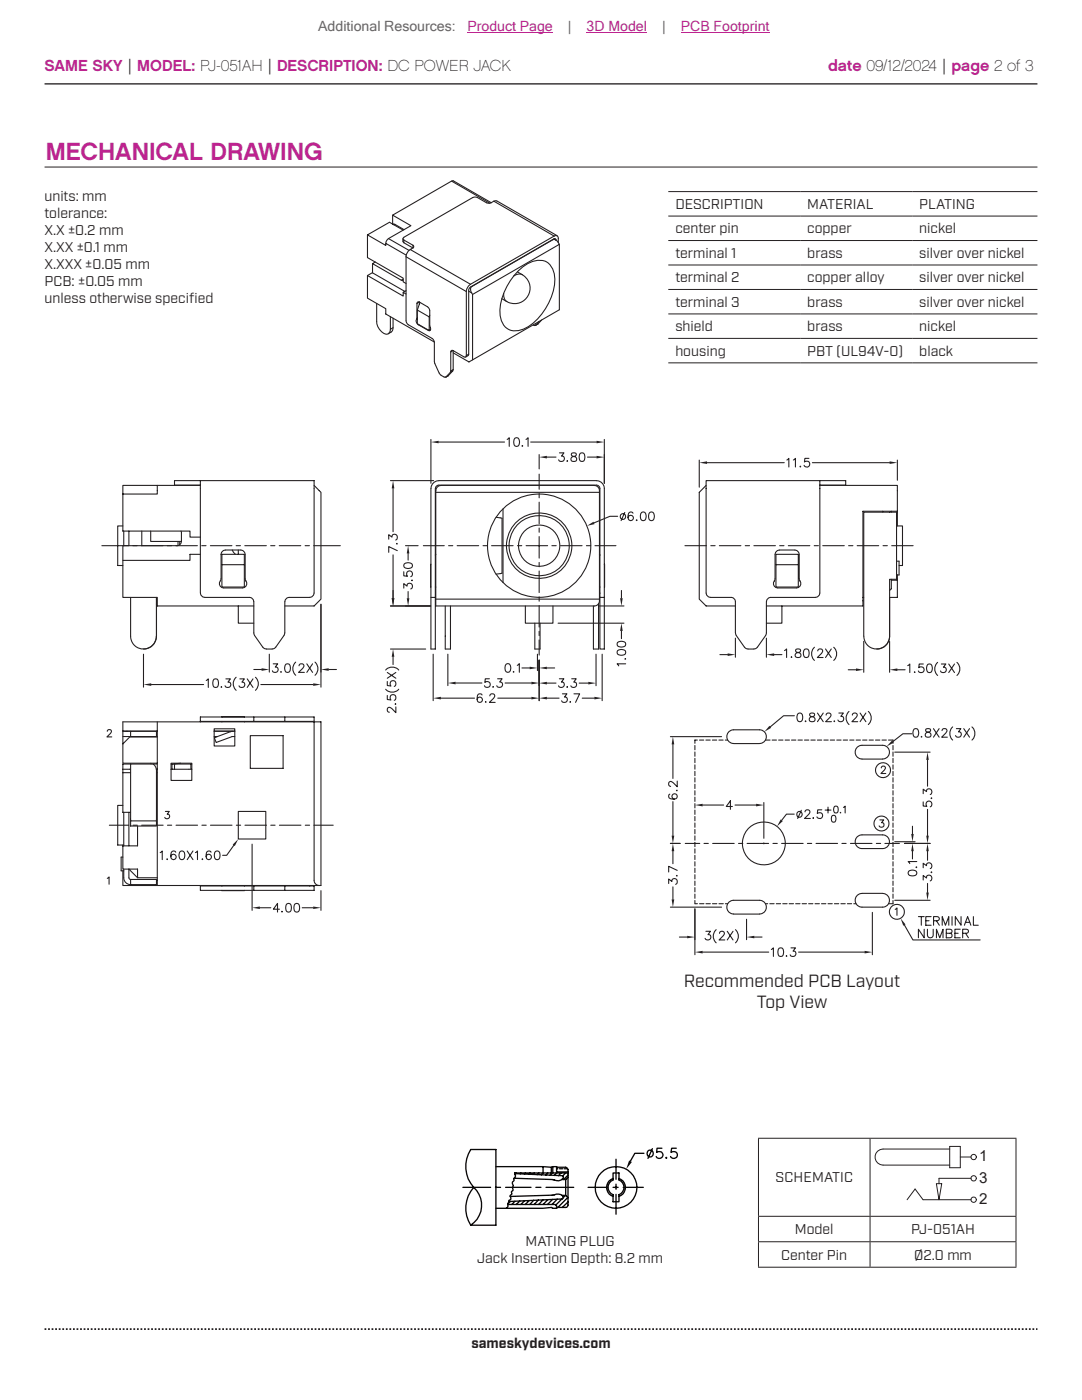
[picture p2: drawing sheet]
<svg xmlns="http://www.w3.org/2000/svg" width="216mm" height="279mm" viewBox="0 0 216 279" stroke-linecap="round" stroke-linejoin="round" font-family="sans-serif">
<path d="M8.9 16.7h198.1" fill="none" stroke="#231f20" stroke-width=".26"/>
<path d="M8.9 265.3h198.1" fill="none" stroke="#231f20" stroke-width=".35" stroke-dasharray=".4 .4 .4 .4 .4 .4" stroke-dashoffset=".7" stroke-linecap="butt"/>
<g fill="none" stroke="#231f20" stroke-width=".22">
<path d="M24.5 98.6v7.4h13.4v1.2h2.1M31.4 96.9h-6.9v1.7M40 96.9h-8.6v1.7h-6.9M40 96.8h-5.2v-.9h27.9l-.1 22.6-.2 .5-.6 .2h-4.3l-.4 .3-.3 .6M40 95.9v22.5M62.7 96.9l1.3 1.4v21.3l-1.3 1.3h-5.9M86.9 97.5v32h-.9v-32a1.59 1.59 0 0 1 1.6-1.6h31.4a1.56 1.56 0 0 1 1.6 1.6v32h-.9v-10.3M86.9 97.5a.67 .67 0 0 1 .7-.7h31.4a.67 .67 0 0 1 .7 .7v21.7h.9M87 98.3h32.6v-.4a1.06 1.06 0 0 0-1-1h-30.6a1.03 1.03 0 0 0-1 1v23h31.6a1.03 1.03 0 0 0 1-1v-21.6M107.6 94.6v3M107.6 98.5v.9M140.9 96.9l-1.4 1.4v21.3l1.4 1.3h5.8"/>
<path d="M163.6 95.9h5.2v.9h-5.2M163.6 96.9h15.5v8.1M20.3 108.9h5.3M24.5 105h-1v7.9h1M24.7 106v2.9M25.7 106v2.9M26.1 119.2v7.8a2.57 2.57 0 0 0 2.5 2.5 2.57 2.57 0 0 0 2.6-2.5M26.5 108.9h.9M28.2 108.9h4.3M28.3 106v2.9M30.1 106v2.1h6.1l-.1-2.1M31.2 119.2v7.8"/>
<path d="M33.4 108.9h.8M35.1 108.9h4.3M35.5 108.1v.8M35.9 108.1v.6M36.2 108.1l-.3 .6-.6 .2h-10.8v2.9M40 110.6h-2.1v1.2h-13.4v7.4h6.9v1.7h19.2M40 118.4l.2 .6 .6 .2h9l.6 .3 .2 .6 .1 6.5 1.7 2.6 .7 .3M40.3 108.9h.8M42 108.9h4.3M44.1 110.6h.2M44.3 110.6h4.5v2.1h-4.5zM44.3 112.7v4.5h4.5v-4.5"/>
<path d="M45 109.8l-.6 .2-.3 .6M45 109.8h3.1M46.3 109.8l.7 .8M47.1 108.9h.9M47.6 109.8v.8M48.1 109.8l.6 .2 .2 .6M48.8 108.9h4.3M48.9 110.6v5a1.02 1.02 0 0 1-.5 1.7h-3.8a1 1 0 0 1-.8-.7 1 1 0 0 1 .3-1v-5M54 108.9h.9M55.7 108.9h4.3M60.9 108.9h.8M62.6 108.9h5.3"/>
<path d="M84.5 108.9h4.1M86 119.2h.9M86 112.6v4.6M86.9 117.2h.1M87 110.6l-.1 .2M87 119.6h32.6M89.5 108.9h.9M91.2 108.9h4.3M96.4 108.9h.8M98.1 108.9h4.3M99 103.2l1.2 .2v11l-1.2 .2M100.4 101.5v14.8"/>
<path d="M103.2 108.9h.9M105 108.9h4.3M107.6 100.2v4.3M107.6 105.4v.8M107.6 107.1v4.3M107.6 112.2v.9M107.6 114v4.3M107.6 119.1v.9M110.1 108.9h.9M111.8 108.9h4.3M117 108.9h.9M118.7 108.9h4.2"/>
<path d="M119.6 110.6l.1 .2M119.6 117.2h.1M120.6 112.6v4.6M140.9 118.4v-22.5h22.7v22.5l-.1 .4-.4 .3-.4 .1h-8.9l-.6 .3-.3 .6v6.5l-1.8 2.6-.7 .3M140.9 118.4l.3 .6 .4 .2h4.3l.6 .3 .2 .6 .1 6.5 1.8 2.6 .7 .3M154.8 112.7h4.5v4.5h-4.5zM154.8 112.7v-2.1h4.5v2.1M155.5 109.8l-.6 .2-.2 .6M155.5 109.8h3.1M158.6 109.8l.6 .2 .3 .6M159.5 110.6v5a1 1 0 0 1 .2 1 1 1 0 0 1-.7 .7h-3.8a1.02 1.02 0 0 1-.6-1.7l.1-5M172.2 119.2h.1"/>
<path d="M172.3 102.2h6.6v13.4h-1.4v11.4a2.57 2.57 0 0 1-2.6 2.5 2.57 2.57 0 0 1-2.5-2.5zM176.1 102v.2M177.9 115.8h1.2v3.4h-1.6v7.8M177.9 115.6v1.9l-.4 .3M177.9 102v.2M178.9 102.5l.1-.5h-6.8v18.9h-19.3M178.9 112h.5v2.7h-.5M178.9 105h1.2v7.9h-.7M179.1 114.7l-.1 1.1-.1-.5M31.2 127a2.57 2.57 0 0 1-2.6 2.5M47.6 120.9v3.5h3M53.1 129.5h1.2"/>
<path d="M56.8 120.1v6.5l-1.9 2.7-.6 .2M88.8 120.9v8.6h1.1v-8.6M104.8 120.9v3.5h5.5v-3.5M106.7 124.4v5.1h1.1v-5.1M107.6 120.8v4.3M107.6 126v.9M107.6 127.7v3M119.4 120.5v9h-1v-8.6M149.3 129.5h1.1M156 120.9v3.5h-3.1M177.5 127a2.57 2.57 0 0 1-2.6 2.5M24.5 146v-1.9h39.5v32.6h-32.6"/>
<path d="M24.5 147v1.5M24.5 154.2h1.6M24.5 148.5v3.8h6.9M24.5 153.5h1.6M24.5 145.9h6.9M26.1 146h-1.6v1h1.6M26.1 152.5h-1.6v9.6h1.6M26.1 152.5v12.4h5.1v-1.1M26.1 152.5h4.5M30.1 152.3v.2M30.5 152.5h.9M30.6 152.5l.3 .3 .3 .7h.2"/>
<path d="M31.2 153.5v10.3h-5.1M31.2 147h-5.1v-1h5.1v1h.2M31.2 146h.2M31.2 154.2h.2M31.4 144.1v32.6M31.4 147.1h-5.5l-1.4 1.4M34.1 152.3h4.2v3.5h-4.2zM34.1 153.5h4.2M34.1 152.5h4.2M34.3 152.5v1M34.8 152.5v1M36 152.3l-1.4 .2"/>
<path d="M38.1 152.5v1M40 144.1v-1h22.7v32.6a1.03 1.03 0 0 0 1 1M40 144h22.7M42.7 146h4.2M42.7 147h.7M42.7 145.4h4.2v3.5h-4.2zM42.7 145.9h4.2M44.3 143.1h4.5M44.3 144v.1M46 146l-3.2 1.2 .3 1 3.2-1.2h.6M46.3 146h-.3M48.8 144v.1"/>
<path d="M49.9 146.8h6.6v6.5h-6.6zM50.6 143.1v.9M56.8 143.1v.9M152.7 147.7h1M154.1 147.7h.8M155.4 147.7h.8M156.7 147.7h.8M157.9 147.7h.9M159.2 147.7h.9M160.5 147.7h.9M161.8 147.7h.9M163.1 147.7h.9"/>
<path d="M164.4 147.7h.9M165.7 147.7h.8M167 147.7h.8M168.3 147.7h.8M169.6 147.7h.8M170.8 147.7h.9M172.1 147.7h.9M173.4 147.7h.9M174.7 147.7h.9M176 147.7h.9M177.3 147.7h.9M24.5 171.1h-.3v2.7h.5"/>
<path d="M24.5 160.7h-1v7.9h1.2M24.5 168.8v4.6h2.9v1.8l-1.7-1.8v1.8l.4 .3M24.5 173.8v2.9h6.9M24.5 168.6v.2M24.7 173.4v2a1.36 1.36 0 0 0 1.4 1.1M24.7 162.1v6.7M25.7 162.1v6.7M26.1 175.5h5.1v1h-5.1zM27.4 164.9v3.9h-2.9M27.4 175.2h4M40 176.7v1h22.7v-.9h-5.9v.9M40 176.8h10.6"/>
<path d="M44.3 177.7h4.5M44.3 176.7v.1M47.6 161.9h5.4v5.5h-5.4zM48.8 176.7v.1M56.8 176.8h-6.2v.9M62.7 176.7v.1M135.6 187h1.5M138.7 181.4v6.1M149 183.4v4.1M150.5 187h1.6M177.3 180.4h.9M183.3 182.9h1.1"/>
<path d="M183.8 182.9v1.8M184.4 185.4v1.8l-1.1-1.8v1.8M184.7 183.8h.7M185.1 185.4v1.3a.58 .58 0 0 0 .5 .5 .58 .58 0 0 0 .6-.5v-1.3M185.8 182.9h-1.1v1.8h1.1M186.3 183.8l1-.1 .1-.4-.4-.4h-.7v1.8M186.9 187.2v-1.8l.6 1.8 .7-1.8v1.8M186.9 183.8l.5 .9M188 184.7v-1.8l.7 1.8 .6-1.8v1.8M188.8 186.3l1-.1 .2-.3-.1-.3-.3-.2h-.8v1.8h.8l.3-.2v-.6l-.3-.1M190 182.9v1.8M190.5 186.3h.7"/>
<path d="M191.6 185.4h-1.1v1.8h1.1M191.8 182.9v1.8l-1.2-1.8v1.8M192.1 186.3l1-.1 .1-.3v-.3l-.4-.2h-.7v1.8M192.4 184.7l.7-1.8 .6 1.8M192.7 184.1h.8M192.7 186.3l.5 .9M194.2 182.9v1.8h1"/>
<circle cx="107.6" cy="108.9" r="6"/>
<circle cx="107.6" cy="108.9" r="6.5"/>
<circle cx="107.6" cy="108.9" r="4.1"/>
<circle cx="107.6" cy="108.9" r="10.3"/>
</g>
<g fill="#231f20">
<path d="M137.1 186.8l1.6 .2-1.6 .3z"/>
<path d="M149 187l1.5-.2v.5z"/>
</g>
<path d="M133.8 168.3h1.9M134.3 169.9v2.5M134.3 177v2.5M133.8 181h10.2M140.9 185.9h.9l-.5 .6a.58 .58 0 0 1 .4 1 .58 .58 0 0 1-1-.2M142.9 185.5a1.77 1.77 0 0 0 0 2.7M143.6 186.3l.1-.4h.5l.3 .1v.4l-1 1.2h1.1M145.1 185.9l1.2 1.7M146.3 185.9l-1.2 1.7M146.8 185.5a1.77 1.77 0 0 1 0 2.7" fill="none" stroke="#231f20" stroke-width=".22"/>
<g fill="#231f20">
<path d="M134.3 168.3l.2 1.6h-.5z"/>
<path d="M134 179.5h.5l-.2 1.5z"/>
</g>
<path d="M133.8 147h10.2M134.3 148.6v6.8M134.3 160v6.8M133.4 176.3v-.9l.7 .5a.57 .57 0 0 1 .9-.4 .57 .57 0 0 1-.2 1M133.8 168.3h1.9M135.1 174.7v.2l-.1-.1M135.1 173.7l-1.7-.8v1.1" fill="none" stroke="#231f20" stroke-width=".22"/>
<g fill="#231f20">
<path d="M134.3 147l.2 1.6h-.5z"/>
<path d="M134 166.8h.5l-.2 1.5z"/>
</g>
<path d="M133.7 158.5a.5 .5 0 0 0-.3 .5 .5 .5 0 0 0 .3 .4 .98 .98 0 0 0 1.4-.4 .53 .53 0 0 0-.5-.6 .53 .53 0 0 0-.5 .5 .53 .53 0 0 0 .5 .6M135.1 157.7v.1h-.1M135.1 155.9v1.1l-1.2-1h-.3l-.2 .3 .1 .5 .3 .1M146.4 145.6h5.2M146.4 148.4h5.2M146.4 179.7h5.2M146.4 182.4h5.2" fill="none" stroke="#231f20" stroke-width=".22"/>
<path d="M178 147.8l.3 .4-1.4 .8z" fill="#231f20"/>
<path d="M181.9 146.4h-1.7l-2.1 1.6M138.7 181.4v9.1M140.2 190h13.2M159.3 190h13.2M174.1 182.1v8.4" fill="none" stroke="#231f20" stroke-width=".22"/>
<g fill="#231f20">
<path d="M138.7 190l1.5-.2v.5z"/>
<path d="M172.5 189.8l1.6 .2-1.6 .3z"/>
</g>
<path d="M178.5 168h4.1M180.5 168.3h2.1M182.1 164.9v1.5M182.1 169.9v1.5M153.9 189.5l.4-.3v1.7M155.5 189.2a.58 .58 0 0 1 .8 .3 1.52 1.52 0 0 1-.2 1.3 .58 .58 0 0 1-.8-.2 1.51 1.51 0 0 1 .2-1.4zM156.9 190.7v.2l.1-.1M157.8 189.2h.9l-.5 .6a.57 .57 0 0 1 .5 .9 .57 .57 0 0 1-1-.1" fill="none" stroke="#231f20" stroke-width=".22"/>
<g fill="#231f20">
<path d="M181.8 166.4h.5l-.2 1.6z"/>
<path d="M182.1 168.3l.2 1.6h-.5z"/>
</g>
<path d="M181.3 173.9a1.08 1.08 0 0 1 1.6 .3v.1a1 1 0 0 1-1.7 0zM182.8 173l.1 .1h-.1M182.9 171.9h-1.7l.3 .5" fill="none" stroke="#231f20" stroke-width=".22"/>
<path d="M179.7 183.3l1 1.2-.5 .2z" fill="#231f20"/>
<g fill="none" stroke="#231f20" stroke-width=".22">
<path d="M175.9 153.3l.2-.4h.3l.3 .3-.2 .5-.7 .7h.9M178.5 150.1h7.1M182.4 145.5a.57 .57 0 0 1 .8 .2 .81 .81 0 0 1 .1 1 .81 .81 0 0 1-.9 .4 1.32 1.32 0 0 1 0-1.6zM183.9 147l-.1 .1h.2M184.8 145.5a.34 .34 0 0 0 .1 .6 .62 .62 0 0 1 .7 .2 .62 .62 0 0 1 0 .8h-.6a.49 .49 0 0 1-.4-.5 .49 .49 0 0 1 .5-.4l.3-.1a.34 .34 0 0 0 .2-.6zM185.1 151.7v5.2M186.3 145.4l1.1 1.7M187.4 145.4l-1.1 1.7M188 145.8l.1-.3 .5-.1 .3 .2 .1 .3-1.1 1.2h1.1M190.1 145.1a1.8 1.8 0 0 0 0 2.6M190.8 145.4h.9l-.5 .7a.57 .57 0 0 1 .5 .9 .57 .57 0 0 1-1-.2M192.3 145.4l1.2 1.7"/>
<path d="M193.5 145.4l-1.2 1.7M193.9 145.1a1.76 1.76 0 0 1 0 2.6M175.6 163.6h.7l-.4 .6a.49 .49 0 0 1 .5 .4 .49 .49 0 0 1-.4 .6 .49 .49 0 0 1-.6-.4M180.5 168.3h5.1M185.1 161.5v5.3M178.6 181.5l.4-.3v1.5M180.5 184.6l1.7 3h13.4"/>
<circle cx="176.2" cy="153.7" r="1.49"/>
<circle cx="175.9" cy="164.4" r="1.49"/>
<circle cx="179" cy="182" r="1.49"/>
</g>
<g fill="#231f20">
<path d="M184.8 166.8h.5l-.2 1.5z"/>
<path d="M185.1 150.1l.2 1.6h-.5z"/>
</g>
<path d="M184.2 158.4v-.9l.7 .5a.57 .57 0 0 1 .9-.4 .57 .57 0 0 1-.2 1M185.8 159.2l.1 .1h-.1M178.5 179.7h7.1M180.5 168.3h5.1M184.2 160v.9h.7a.61 .61 0 0 1 0-.9 .61 .61 0 0 1 1 .1 .61 .61 0 0 1-.3 .9M185.1 169.9v1.8M185.1 176.3v1.8" fill="none" stroke="#231f20" stroke-width=".22"/>
<g fill="#231f20">
<path d="M184.8 178.1h.5l-.2 1.6z"/>
<path d="M185.1 168.3l.2 1.6h-.5z"/>
</g>
<path d="M172 148.7h4.1M172 151.5h4.1M140.2 160.7h4.2M146.7 160.7h4.2M152.4 160.2v7.1M172 166.6h4.1M172 169.4h4.1M172 178.3h4.1M184.2 175.6v-.9l.7 .5a.58 .58 0 0 1 .9-.4 .58 .58 0 0 1-.2 1M184.2 173.2v-.9l.7 .5a.57 .57 0 0 1 .8-.6 .57 .57 0 0 1 .1 1l-.2 .1M185.8 174l.1 .1h-.1M172 181h4.1" fill="none" stroke="#231f20" stroke-width=".22"/>
<g fill="#231f20">
<path d="M138.7 160.7l1.5-.3v.5z"/>
<path d="M150.9 160.4l1.5 .3-1.5 .2z"/>
</g>
<g fill="none" stroke="#231f20" stroke-width=".22">
<path d="M138.7 148.8v.8M138.7 150.1v.8M138.7 151.3v.9M138.7 152.6v.9M138.7 153.9v.9M138.7 155.2v.9M138.7 156.5v.9M138.7 157.8v.9M138.7 159.1v.8M139.1 147.7h-.4v.6M139.6 147.7h.8M140.9 147.7h.8"/>
<path d="M142.1 147.7h.9M143.4 147.7h.9M144.7 147.7h.5M146.4 145.6a1.37 1.37 0 0 0-1.4 1.4 1.37 1.37 0 0 0 1.4 1.4M151.6 145.6a1.37 1.37 0 0 1 1.3 1.4 1.37 1.37 0 0 1-1.3 1.4M172 148.7a1.37 1.37 0 0 0-1.4 1.4 1.37 1.37 0 0 0 1.4 1.4M176.1 148.7a1.37 1.37 0 0 1 1.4 1.4 1.37 1.37 0 0 1-1.4 1.4M178.2 147.7v.6M178.2 148.8v.8M178.2 150.1v.8M178.2 151.3v.9M178.2 152.6v.9"/>
<path d="M178.2 153.9v.9M178.2 155.2v.9M178.2 156.5v.9M178.2 157.8v.9M178.2 159.1v.8M136.7 168.3h2.9M138.7 160.4v.8M138.7 161.7v.8M138.7 162.9v.9M138.7 164.2v.9M138.7 165.5v.9M138.7 166.8v.9"/>
<path d="M138.7 168.1v.9M138.7 169.4v.9M138.7 170.7v.8M138.7 172v.8M138.7 173.3v.8M138.7 174.6v.8M138.7 175.8v.9M138.7 177.1v.9M138.7 178.4v.9M138.7 179.7v.7h.5M140.5 168.3h.8M142.2 168.3h4.3"/>
<path d="M146.1 161h-1.2l.8-1.2v1.7M146.4 179.7a1.37 1.37 0 0 0-1.4 1.3 1.37 1.37 0 0 0 1.4 1.4M147.4 168.3h.8M149.1 168.3h4.3M151.6 179.7a1.37 1.37 0 0 1 1.3 1.3 1.37 1.37 0 0 1-1.3 1.4M154.2 168.3h.9M156 168.3h4.3M158.5 162.5h-1.6l-.9 1.2M161.1 168.3h.9M162.8 168.3h4.3M168 168.3h.8M169.7 168.3h4.3"/>
<path d="M172 178.3a1.37 1.37 0 0 0-1.4 1.4 1.37 1.37 0 0 0 1.4 1.3M172 166.6a1.37 1.37 0 0 0-1.4 1.4 1.37 1.37 0 0 0 1.4 1.4M174.9 168.3h.8M176.1 178.3a1.37 1.37 0 0 1 1.4 1.4 1.37 1.37 0 0 1-1.4 1.3M176.1 166.6a1.37 1.37 0 0 1 1.4 1.4 1.37 1.37 0 0 1-1.4 1.4M176.6 168.3h2.9M178.2 160.4v.8M178.2 161.7v.8M178.2 162.9v.9M178.2 164.2v.9M178.2 165.5v.9M178.2 166.8v.9"/>
<path d="M178.2 168.1v.9M178.2 169.4v.9M178.2 170.7v.8M178.2 172v.8M178.2 173.3v.8M178.2 174.6v.8M178.2 175.8v.9M178.2 177.1v.9M178.2 178.4v.9M178.2 179.7v.7M139.6 180.4h.9M140.9 180.4h.8"/>
<path d="M142.2 180.4h.8M143.5 180.4h.8M144.7 180.4h.5M152.7 180.4h.5M153.6 180.4h.9M154.9 180.4h.9M156.2 180.4h.9M157.5 180.4h.8M158.8 180.4h.8M160.1 180.4h.8M161.4 180.4h.8M162.6 180.4h.9"/>
<path d="M163.9 180.4h.9M165.2 180.4h.9M166.5 180.4h.9M167.8 180.4h.9M169.1 180.4h.8M170.4 180.4h.4"/>
<circle cx="152.4" cy="168.3" r="4.3"/>
</g>
<path d="M155.8 163.5l.4 .4-1.2 1z" fill="#231f20"/>
<g fill="none" stroke="#231f20" stroke-width=".22">
<path d="M86 87.7v8.8M87.5 88.2h13.2M105.9 88.2h13.1M120.6 87.7v8.8M152.3 168.3h.2M152.4 168.2v.2M159.9 161.7l-.7 1.6M160.6 162l.4-.4h.3l.3 .3-.2 .6-.9 .8h1.2M162.3 163.2v.1M164 161.6h-.8l-.1 .8 .6-.2a.6 .6 0 0 1 .4 .5 .6 .6 0 0 1-.2 .6l-.3 .1-.5-.2-.1-.2M164.6 161.7h1.2M165.2 161.1v1.1"/>
<path d="M166.1 162.8l.3-.1a.78 .78 0 0 1 0 1.4l-.3-.1-.2-.2v-.5zM166.5 160.9h.6l.2 .6a.59 .59 0 0 1-.4 .7h-.2a.87 .87 0 0 1-.2-1.3zM167.7 162.1l-.1 .1h.2M168.3 161.1l.3-.2v1.3"/>
<circle cx="159.5" cy="162.5" r=".57"/>
</g>
<g fill="#231f20">
<path d="M86 88.2l1.5-.2v.5z"/>
<path d="M119 88l1.6 .2-1.6 .3z"/>
</g>
<path d="M101.2 87.7l.4-.3v1.7M102.7 87.4a.55 .55 0 0 1 .9 .3 .86 .86 0 0 1-.6 1.4 1.11 1.11 0 0 1-.3-1.7zM104.2 88.9v.2l.1-.1M105 87.7l.4-.3v1.7M80.9 108.9h2.5M81.4 110.4v1.4M81.4 118.1v1.3M80.9 120.9h5" fill="none" stroke="#231f20" stroke-width=".22"/>
<g fill="#231f20">
<path d="M81.2 119.4h.5l-.3 1.5z"/>
<path d="M81.4 108.9l.3 1.5h-.5z"/>
</g>
<path d="M77.9 95.9h8.6M78.4 97.5v8.6M78.4 110.7v8.7M80.6 117.4v-.9l.6 .5a.57 .57 0 0 1 .5-.6 .57 .57 0 0 1 .7 .5 .57 .57 0 0 1-.4 .6M80.6 114.1v.8l.7 .1a.61 .61 0 0 1 0-.9 .61 .61 0 0 1 .9 .1 .61 .61 0 0 1-.2 .9M80.7 112.6a1.09 1.09 0 0 1 1.6 .2v.2a1 1 0 0 1-1.7 0zM82.2 115.7l.1 .1h-.2M77.9 120.9h8" fill="none" stroke="#231f20" stroke-width=".22"/>
<g fill="#231f20">
<path d="M78.2 119.4h.5l-.3 1.5z"/>
<path d="M78.4 95.9l.3 1.6h-.5z"/>
</g>
<path d="M77.6 107.6v-.9l.6 .5a.58 .58 0 0 1 .8-.5 .58 .58 0 0 1 .2 .9l-.2 .2M78.4 117.8v1.6M79.2 108.4v.2l-.1-.1M79.3 109.9l-1.7-.8v1.1M77.9 120.9h8M77.9 129.5h7M78.4 131.1v1.5" fill="none" stroke="#231f20" stroke-width=".22"/>
<g fill="#231f20">
<path d="M78.2 119.4h.5l-.3 1.5z"/>
<path d="M78.4 129.5l.3 1.6h-.5z"/>
</g>
<path d="M77 137.6a1.74 1.74 0 0 0 2.6 0M77 133.7a1.74 1.74 0 0 1 2.6 0M77.3 138.8v.8l.7 .1a.6 .6 0 0 1 0-.9 .6 .6 0 0 1 .9 .1 .6 .6 0 0 1-.2 .9M77.3 136v.8l.7 .1a.61 .61 0 0 1 0-.9 .61 .61 0 0 1 .9 .1 .61 .61 0 0 1-.2 .9M77.3 134.2l1.7 1.2M79 134.2l-1.7 1.2M104.1 133.3h1.6M107.2 130.6v3.2M107.6 131.8v2M109.1 133.3h1.6M78.9 140.4v.2l-.1-.1M79 141.1v1.1l-.8-.8-.6-.2-.2 .1-.1 .5 .4 .3" fill="none" stroke="#231f20" stroke-width=".22"/>
<g fill="#231f20">
<path d="M107.6 133.3l1.5-.2v.5z"/>
<path d="M105.7 133.1l1.5 .2-1.5 .3z"/>
</g>
<path d="M89.4 130.6v6.2M90.9 136.3h5.3M100.8 136.3h5.2M101 132.5a.53 .53 0 0 1 .8 .3 .86 .86 0 0 1-.5 1.4 1.1 1.1 0 0 1-.3-1.7zM102.5 134v.2l.1-.1M103.2 132.8l.4-.4v1.8M107.6 131.8v5" fill="none" stroke="#231f20" stroke-width=".22"/>
<g fill="#231f20">
<path d="M106 136.1l1.6 .2-1.6 .3z"/>
<path d="M89.4 136.3l1.5-.2v.5z"/>
</g>
<path d="M86.4 130.6v9.2M88 139.3h6.7M97.7 135.5h-.9v.7a.61 .61 0 0 1 .9 0 .61 .61 0 0 1-.2 .9 .61 .61 0 0 1-.8-.2M98.4 137l-.1 .1h.2M99.3 135.5h.9l-.5 .6a.58 .58 0 0 1 .5 .8 .58 .58 0 0 1-.9 .2l-.2-.2M99.3 139.3h6.7M107.6 131.8v8" fill="none" stroke="#231f20" stroke-width=".22"/>
<g fill="#231f20">
<path d="M106 139.1l1.6 .2-1.6 .3z"/>
<path d="M86.4 139.3l1.6-.2v.5z"/>
</g>
<path d="M96.2 138.7a.5 .5 0 0 0-.5-.2 .5 .5 0 0 0-.4 .3 1 1 0 0 0 .4 1.4 .53 .53 0 0 0 .6-.5 .53 .53 0 0 0-.5-.6 .53 .53 0 0 0-.6 .5M97.7 138.9l.4-.4h.5l.1 .3-.2 .6-.8 .8h1.1M107.6 131.8v5.1M109.1 136.3h1.8M115.6 136.3h1.8M118.9 130.6v6.3M96.9 140l-.1 .1h.2" fill="none" stroke="#231f20" stroke-width=".22"/>
<g fill="#231f20">
<path d="M107.6 136.3l1.5-.2v.5z"/>
<path d="M117.4 136.1l1.5 .2-1.5 .3z"/>
</g>
<path d="M107.6 131.8v8M109.1 139.3h2.5M111.6 135.5h.9l-.5 .6a.57 .57 0 0 1 .4 1 .57 .57 0 0 1-1-.2M113.2 137l-.1 .1h.1M114.1 135.5h.9l-.5 .6a.57 .57 0 0 1 .4 1 .57 .57 0 0 1-1-.2M116.2 139.3h2.4M120.2 130.6v9.2" fill="none" stroke="#231f20" stroke-width=".22"/>
<g fill="#231f20">
<path d="M107.6 139.3l1.5-.2v.5z"/>
<path d="M118.6 139.1l1.6 .2-1.6 .3z"/>
</g>
<path d="M139.5 91.8v5.4M141.1 92.3h15.4M162.1 92.3h15.4M179.1 91.8v4M112.2 138.5h.9l-.5 .6a.57 .57 0 0 1 .5 .9 .57 .57 0 0 1-1-.1M114.5 138.5h1.2l-.9 1.7M113.8 140l-.1 .1h.2" fill="none" stroke="#231f20" stroke-width=".22"/>
<g fill="#231f20">
<path d="M139.5 92.3l1.6-.2v.5z"/>
<path d="M177.5 92.1l1.6 .2-1.6 .3z"/>
</g>
<path d="M157 91.8l.4-.3v1.7M158.3 91.8l.4-.3v1.7M159.7 93l-.1 .1h.2M161.4 91.5h-.8l-.1 .7 .6-.2a.59 .59 0 0 1 .5 .7 .59 .59 0 0 1-.7 .5l-.5-.3M143.6 130.6h1.6M146.7 127.4v3.8M152.9 127.4v3.8M154.5 130.6h1.5" fill="none" stroke="#231f20" stroke-width=".22"/>
<g fill="#231f20">
<path d="M145.2 130.4l1.5 .2-1.5 .3z"/>
<path d="M152.9 130.6l1.6-.2v.5z"/>
</g>
<g fill="none" stroke="#231f20" stroke-width=".22">
<path d="M156.5 129.8l.5-.3v1.7M157.9 131.1h.1M158.8 129.6a.34 .34 0 0 0 .2 .6 .61 .61 0 0 1 .7 .2 .61 .61 0 0 1 0 .7l-.6 .1a.49 .49 0 0 1-.5-.5 .49 .49 0 0 1 .6-.4l.3-.1a.34 .34 0 0 0 .2-.6zM160.6 129.6a.58 .58 0 0 1 .8 .2 1.52 1.52 0 0 1-.2 1.3 .58 .58 0 0 1-.8-.2 1.38 1.38 0 0 1 .2-1.3zM162.5 129.2a1.8 1.8 0 0 0 0 2.6M163.2 129.9l.1-.3 .5-.1 .3 .2v.3l-1 1.2h1.1M164.7 129.5l1.2 1.7M165.9 129.5l-1.2 1.7M166.4 129.2a1.76 1.76 0 0 1 0 2.6M169.3 133.7h1.5M172.3 128v6.2M177.5 128v6.2"/>
<path d="M179.1 133.7h1.5"/>
</g>
<g fill="#231f20">
<path d="M170.8 133.4l1.5 .3-1.5 .2z"/>
<path d="M177.5 133.7l1.6-.3v.5z"/>
</g>
<g fill="none" stroke="#231f20" stroke-width=".22">
<path d="M50.6 133.6h1.6M53.7 130.6v3.5M64 120.6v13.5M65.6 133.6h1.5M181.1 132.8l.4-.3v1.7M182.5 134.1v.1h.1M184.2 132.5h-.8l-.1 .8a.61 .61 0 0 1 1-.1 .61 .61 0 0 1-.2 1 .61 .61 0 0 1-.9-.3M185.1 132.6a.56 .56 0 0 1 .8 .2 .81 .81 0 0 1 .1 1 .81 .81 0 0 1-.9 .4 1.31 1.31 0 0 1 0-1.6zM187.1 132.2a1.75 1.75 0 0 0 0 2.6M187.8 132.5h.9l-.5 .7a.58 .58 0 0 1 .6 .8 .58 .58 0 0 1-1 .2l-.1-.3M189.3 132.5l1.2 1.7M190.5 132.5l-1.2 1.7"/>
<path d="M190.9 132.2a1.75 1.75 0 0 1 0 2.6"/>
</g>
<g fill="#231f20">
<path d="M64 133.6l1.6-.2v.5z"/>
<path d="M52.2 133.4l1.5 .2-1.5 .3z"/>
</g>
<path d="M28.6 130.6v6.5M30.2 136.6h10.4M52 136.6h10.5M54.5 132.5h.9l-.5 .6a.58 .58 0 0 1 .6 .8 .58 .58 0 0 1-1 .2l-.2-.2M56.1 134v.2v-.1M57 132.6a.58 .58 0 0 1 .9 .2 1.13 1.13 0 0 1-.4 1.4h-.2a1.08 1.08 0 0 1-.3-1.6zM59 132.1a1.77 1.77 0 0 0 0 2.7M59.7 132.9l.1-.3 .5-.1 .3 .1v.4l-1 1.2h1.1M61.2 132.5l1.2 1.7M62.4 132.5l-1.2 1.7M62.9 132.1a1.77 1.77 0 0 1 0 2.7M64 120.6v16.5" fill="none" stroke="#231f20" stroke-width=".22"/>
<g fill="#231f20">
<path d="M62.5 136.4l1.5 .2-1.5 .3z"/>
<path d="M28.6 136.6l1.6-.2v.5z"/>
</g>
<g fill="none" stroke="#231f20" stroke-width=".22">
<path d="M41.1 135.8l.5-.3v1.7M42.7 135.6a.58 .58 0 0 1 .8 .2 1.52 1.52 0 0 1-.1 1.3 .58 .58 0 0 1-.9-.2 1.53 1.53 0 0 1 .2-1.3zM44.2 137v.2l.1-.1M45.1 135.5h.9l-.5 .6a.57 .57 0 0 1 .4 1 .57 .57 0 0 1-1-.2M47.1 135.2a1.75 1.75 0 0 0 0 2.6M47.9 135.5h.9l-.5 .6a.58 .58 0 0 1 .5 .8 .58 .58 0 0 1-.9 .2l-.2-.2M49.3 135.5l1.2 1.7M50.5 135.5l-1.2 1.7M51 135.2a1.75 1.75 0 0 1 0 2.6M21.8 164.7h3.9M26.5 164.7h.9M28.3 164.7h4.3"/>
<path d="M33.4 164.7h.9M35.1 164.7h4.3M40.3 164.7h.8M42 164.7h4.3M47.2 164.7h.8M48.9 164.7h4.3M54 164.7h.9M55.8 164.7h4.3M60.9 164.7h.9M62.6 164.7h3.9"/>
</g>
<path d="M46.4 168.6l1.2-1.2-.7 1.4z" fill="#231f20"/>
<g fill="none" stroke="#231f20" stroke-width=".22">
<path d="M32 170.2l.4-.4v1.8M33.3 171.4v.2l.1-.1M35.1 170.1a.49 .49 0 0 0-.5-.3 .49 .49 0 0 0-.4 .4 .99 .99 0 0 0 .4 1.4 .54 .54 0 0 0 .6-.5 .54 .54 0 0 0-.5-.6 .54 .54 0 0 0-.6 .5M36 169.9a.56 .56 0 0 1 .8 .3 .88 .88 0 0 1-.6 1.4 1.08 1.08 0 0 1-.2-1.7zM37.4 169.8l1.1 1.8M38.5 169.8l-1.1 1.8M39 170.2l.4-.4v1.8M40.4 171.4l-.1 .1h.2M42.1 170.1a.49 .49 0 0 0-.5-.3 .49 .49 0 0 0-.4 .4 1.03 1.03 0 0 0 .4 1.4 .53 .53 0 0 0 .6-.5 .53 .53 0 0 0-.5-.6 .53 .53 0 0 0-.6 .5M43 169.9a.56 .56 0 0 1 .8 .3 .88 .88 0 0 1-.5 1.4 1.12 1.12 0 0 1-.3-1.7zM46.7 168.7l-1.5 2h-.8M50.3 168.5v13.2"/>
<path d="M64 177.7v4M51.9 181.2h2.1M60.3 181.2h2.2"/>
</g>
<g fill="#231f20">
<path d="M50.3 181.2l1.6-.3v.5z"/>
<path d="M62.5 180.9l1.5 .3-1.5 .2z"/>
</g>
<path d="M123.2 103h-1.5l-3.2 1.4M55.8 181.5h-1.3l.9-1.2v1.7M56.3 181.9h-.1h.1M57.2 180.4a.56 .56 0 0 1 .9 .2 1.15 1.15 0 0 1-.4 1.4h-.2a1.12 1.12 0 0 1-.3-1.6zM58.9 180.4a.56 .56 0 0 1 .8 .2 1.15 1.15 0 0 1-.4 1.4h-.2a1.12 1.12 0 0 1-.2-1.6z" fill="none" stroke="#231f20" stroke-width=".22"/>
<path d="M117.1 104.9l1.3-.8 .2 .5z" fill="#231f20"/>
<g fill="none" stroke="#231f20" stroke-width=".22">
<path d="M107.5 108.9h.2M107.6 108.8v.2M124 117.8v1.6M124.7 102.3l-.8 1.6M126.3 102.4a.49 .49 0 0 0-.7-.1 .98 .98 0 0 0 .3 1.6 .54 .54 0 0 0 .5-.5 .54 .54 0 0 0-.5-.6 .54 .54 0 0 0-.6 .5M127 103.7v.2l.1-.1M128 102.3a.53 .53 0 0 1 .8 .2 .86 .86 0 0 1-.5 1.4 1.1 1.1 0 0 1-.3-1.6zM129.7 102.3a.53 .53 0 0 1 .8 .2 .86 .86 0 0 1-.6 1.4 1.1 1.1 0 0 1-.2-1.6zM111.4 124.4h13.1M119.6 120.9h4.9M124 125.9v1.6"/>
<circle cx="124.3" cy="103.1" r=".56"/>
</g>
<g fill="#231f20">
<path d="M123.7 119.4h.6l-.3 1.5z"/>
<path d="M124 124.4l.3 1.5h-.6z"/>
</g>
<path d="M107.6 90.7v2.9M109.1 91.2h1.8M117.2 91.2h1.8M120.6 90.7v5.8M123.2 129.9a1.1 1.1 0 0 1 1.6 .2v.2a.97 .97 0 0 1-1.7 0zM123.2 128.2a1.1 1.1 0 0 1 1.6 .3v.1a.97 .97 0 0 1-1.7 0zM124.8 131.4v.1h-.1M124.8 132.5h-1.7l.4 .4M21.4 146l.3-.4h.3l.2 .3-.2 .5-.7 .7h1M21.4 175.3l.4-.3v1.5" fill="none" stroke="#231f20" stroke-width=".22"/>
<g fill="#231f20">
<path d="M119 91l1.6 .2-1.6 .3z"/>
<path d="M107.6 91.2l1.5-.2v.5z"/>
</g>
<g fill="none" stroke="#231f20" stroke-width=".22">
<path d="M90.1 36.1h.4l7.5 4.4M73.3 46.9l3.7 2.1v-.4l4.1 2.3M73.3 55l1-.6 6.5 3.8M74.3 52.6l5.8 3.3 .3-.2M74.9 52.3l-.6 .3v1.8M77.5 47.6l4.1 2.4M77.5 47.6l-.4 .5-.1 .5M78.3 42.9v1.8M78.6 44.9l.2-.1 1.8 1M78.8 44.8h-.4M80.1 55.9h.3M80.4 47.6v.6l.2 .2"/>
<path d="M80.4 45.9l-2.7-1.5-4.4 2.5v4.5l7.1 4.1v.7l.6 .4M80.6 47.9l1.8 1v.6l-1.8-1.1zM80.6 47.4l-.2 .3 .2 .2M81 58.7l-.6-.4v.8l-7.1-4.1v4.5l3.7 2.1v1.1l9.7 5.6M81 51.2l12.1 7M81 51.2v12.8M81 58l-.6 .4M81.9 49.8l-.6 .6-.3 .8M82.4 49l.2 .3-.2 .2M93.1 58.2v12.8M93.5 58.1l.6 .4 .2 .3v13l-.7 .4-3.2-1.8M93.9 56.7l-.6 .7-.2 .8"/>
<path d="M94.1 57.2h.1M94.1 57.2l-.2 .6 .2 .6M97.7 40.6l-7.6-4.5-11.8 6.8 3.7 2.1-4.5 2.6M98.5 40.2l-.6 .3-.5 .1-2.2-1.2h-.7l-13.9 8M98.5 40.2l12.1 6.9-16.7 9.6-12-6.9 .5-.3M98.5 40.2l.6-.1 12.1 6.9M100.1 59.6l1 .6M100.5 58.5l.1 1 .5 .7M103.2 54.2l1 .6M103.6 53.9a5.6 5.6 0 0 1 5.2-1.8 4 4 0 0 1 1.9 4.5 12.5 12.5 0 0 1-5.6 8.7 3.9 3.9 0 0 1-3.7 .4 2.99 2.99 0 0 1-1.5-2.3 11.6 11.6 0 0 1 3.7-9.5zM104.2 54.8a3.1 3.1 0 0 1 1.2 4.2 3.1 3.1 0 0 1-4.3 1.2M104.2 54.8l-.8-.1-.9 .4"/>
<path d="M110.3 47.8h.1M110.3 47.8l.6 .1 .5 .5M110.3 47.8l-16.2 9.4M110.5 47.7l.4 .2M110.6 47.7l.2-.1 .1 .3M110.6 47.1a.51 .51 0 0 1 .6 0 .51 .51 0 0 1 .2 .5v.8M110.9 47.9l-.3-.3-16.9 9.9-.2 .4v12.8M110.9 47.9h.1M111.4 48.5l.2 .3-17.3 10M111.6 48.8v13l-17.3 10M75.2 60.6v3.5a2.66 2.66 0 0 0 2.1 2.6l.3-.2 .3-.8M77.9 63.2v2.5l.5-.3v-1.9"/>
<path d="M78.4 65.4l-.1 .7-.8 .5M81 64l.5 .8 4.7 2.7 .5 .8M83.2 60.5l.1 3M83.2 63.5l-.1 .2M83.2 60.5l.5-.2 1.6 .9 .4 .5 .1 3.6M83.3 63.7a.68 .68 0 0 0 .2 1.1M83.3 61.9v2.7l2.3 1.4v-2.8M83.5 64.8l2 1.2M83.5 64.8h.1M83.7 60.3h-.4l-.1 .3M83.7 60.3v.4M83.8 60.4l-.5 1.5 2.3 1.3 .2-.3"/>
<path d="M85.6 65.9l-.1 .1M85.8 65.3l.1 .5-.1 .2h-.3M85.9 65.8l-.3 .2M86.7 72.2l1 2.4 .9 .6h.4M86.7 68.3v3.8M89.4 75l-.5 .3M89.5 74.9l-.1 .1M89.9 70.2v3.9M89.9 74v.3M90.3 74l-.8 1-.5 .2M90.3 74l-.4 .3-.9 .9M90.4 70h-.4v.2"/>
<path d="M90.4 70l-.5 .2M90.4 73.8l-.1 .2M90.4 70l2.2 1.2a.29 .29 0 0 0 .3 0 .29 .29 0 0 0 .1-.2M90.4 70v3.8l-.5 .2M93.4 71l-.5 .3M93.5 70.7l-.4 .3M93.5 70.7l-.1 .3M106.4 64.8l.5 .1M107.3 64.7l-.5 .3M107.3 64.6v.1M107.6 64.1l-.7 .8 .5-.3M108.1 63.9l-.7 .7"/>
<path d="M111.6 90.4h.9l-.5 .6a.57 .57 0 0 1 .5 1 .57 .57 0 0 1-1-.2M113.2 91.9l-.1 .1h.2M114.1 90.5a.34 .34 0 0 0 .2 .5 .61 .61 0 0 1 .7 .3 .61 .61 0 0 1-.1 .7l-.6 .1a.49 .49 0 0 1-.4-.5 .49 .49 0 0 1 .5-.5l.3-.1a.34 .34 0 0 0 .2-.5zM115.8 90.5a.58 .58 0 0 1 .8 .2 1.52 1.52 0 0 1-.1 1.3 .58 .58 0 0 1-.9-.2 1.52 1.52 0 0 1 .2-1.3zM136.7 108.9h4.3M141.8 108.9h.9M143.5 108.9h4.3M148.7 108.9h.9M150.4 108.9h4.3M155.6 108.9h.8M157.3 108.9h4.3M162.5 108.9h.8"/>
<path d="M164.2 108.9h4.3M169.3 108.9h.9M171 108.9h4.3M176.2 108.9h.9M177.9 108.9h4.3M33 161.9h.8l-.4 .6a.48 .48 0 0 1 .3 .8 .48 .48 0 0 1-.8-.2"/>
</g>
<path d="M153.5 144.9l.4 .4-1.4 .7z" fill="#231f20"/>
<g fill="none" stroke="#231f20" stroke-width=".22">
<path d="M158.5 142.8h-2.1l-2.7 2.3M159.3 142.4a.56 .56 0 0 1 .8 .2 .88 .88 0 0 1-.6 1.4 1.08 1.08 0 0 1-.2-1.6zM160.7 143.9v.1l.1-.1M161.6 142.4a.34 .34 0 0 0 .2 .6 .62 .62 0 0 1 .7 .2 .62 .62 0 0 1 0 .7l-.6 .1-.3-.1a.64 .64 0 0 1 0-.7 .64 .64 0 0 1 .7-.2 .36 .36 0 0 0 .2-.6zM163.1 142.3l1.2 1.7M164.3 142.3l-1.2 1.7M164.8 142.7l.4-.4 .5 .2a.55 .55 0 0 1-.1 .7l-.8 .8h1.1M166.5 143.9h-.1h.2M167.4 142.3h.9l-.5 .7a.57 .57 0 0 1 .5 .5 .57 .57 0 0 1-.5 .6 .57 .57 0 0 1-.6-.4M169.4 142a1.77 1.77 0 0 0 0 2.6M170.1 142.7l.3-.4h.3l.3 .3-.2 .6-.8 .8h1.1M171.6 142.3l1.2 1.7"/>
<path d="M172.8 142.3l-1.2 1.7M173.3 142a1.76 1.76 0 0 1 0 2.6"/>
</g>
<g fill="none" stroke="#231f20" stroke-width=".2">
<path d="M8.9 33.3h198.1M151.3 227.2h51.5M151.3 227.3v15.4M173.6 227.3v15.4M186.8 236.2h1.1l-.5 3.2zM189.5 228.8h2.1v4.2h-2.1zM189.5 229.3h-13.3a1.6 1.6 0 0 0-1.6 1.6 1.6 1.6 0 0 0 1.6 1.6h13.3M191.6 230.9h2.2M193.8 239.4h-9.6l-1.6-2.1-1.6 2.1M193.8 235.2h-6.4v1M202.7 227.3v15.4M151.3 242.7h51.5"/>
<path d="M151.3 247.8h51.5M151.3 252.9h51.5M151.3 242.8v4.9M151.3 247.9v4.9M173.6 242.8v4.9M173.6 247.9v4.9M202.7 242.8v4.9M202.7 247.9v4.9"/>
<circle cx="194.3" cy="235.2" r=".53"/>
<circle cx="194.3" cy="230.9" r=".53"/>
<circle cx="194.3" cy="239.4" r=".53"/>
</g>
<g fill="none" stroke="#050504" stroke-width=".26">
<path d="M92.4 237h5.5M94.5 237a6.3 6.3 0 0 1-.6-7.6h5.1v15.1h-5.1a6.3 6.3 0 0 1 .6-7.5 4.8 4.8 0 0 1-.6 7.5M98.9 237h1M100.9 237h5.1M106.9 237h1M109 237h5.5M117.3 237h4M122.3 237h1M122.9 231.3v4.1M122.9 236.3v1M122.9 238.4v3.9M124.4 237h4"/>
<path d="M128.5 230.2h-1.8l-.9 1.5"/>
<circle cx="122.9" cy="237" r="4.2"/>
</g>
<path d="M125.5 231.6l.6 .3-1.2 1.4z" fill="#050504"/>
<g fill="none" stroke="#050504" stroke-width=".26">
<path d="M99 232.8h9.4M101.8 238.8l8.8-.3a1.2 1.2 0 0 1 1.8 .5M101.8 239.8l-.5 .5M102.7 234.2l9.6 .4a.55 .55 0 0 1-.4 .9l-.4 .2-1.3-.3-7.6-.3M102.7 239.7l-.6 .7M103 234.1v.1M103.7 239.7l-.7 .7M103.9 234.1l-.1 .2M104.6 239.7l-.7 .7M104.9 234.1l-.3 .2M105.6 239.6l-.8 .8M105.7 234.1l-.2 .2"/>
<path d="M106.5 239.5l-.8 .9M106.6 234.1l-.3 .3M107.4 239.5l-.8 .9M107.5 234.1l-.3 .3M108.4 232.8l1.6 .2 1.1-.2v1.3l-.5 .5M108.4 232.8v1.3M108.4 239.5l-.9 .9M108.4 234.1l-.4 .4M109.3 234.1l-.4 .4M109.3 239.4l-.9 1M110 233v1.1M110.2 234.1l-.4 .5"/>
<path d="M110.3 239.4l-1.1 1M110.3 232.8v1.3M111.1 233h1.8l.4 .4v7.1l-.2 .4-2 .1v.1v-.4l-.3-.3h-9.5M111.1 233.9h2.2M111.1 233.2h.2M111.2 239.3l-1.1 1.1M111.7 233.2h.6M111.9 234.1l-.5 .5M112.1 239.3l-10.5 .5M112.1 235.4h.8M112.1 239.3l-1.2 1.2M112.4 239l-.3 .3"/>
<path d="M112.6 233.2h.6M112.8 238.6l-.4 .4M112.9 235.4v3.2h-.8M112.9 238.6l.4 .4M112.9 234.1l-.6 .6M113.3 239l-2 2M113.3 234.1h-10.6l.2 .6-.4 .5 .1 .4a.69 .69 0 0 0-.1 1.1l-.3 .3 .1 .6-.3 .3 .2 .4-.4 .3 .1 .6-.4 .4 .1 .2-.3 .5 .1 .5-.4 .3M113.3 234.9l-.4 .5M113.3 234.5l-.8 .9M113.3 239.9l-1.1 1.1M122.3 234.1h1.2v1.4a1.58 1.58 0 0 1 1 1.5 1.58 1.58 0 0 1-1 1.4v1.4h-1.2v-1.4a1.58 1.58 0 0 1-1-1.4 1.58 1.58 0 0 1 1-1.5zM122.3 235.2a1.88 1.88 0 0 0-1.3 1.8 1.88 1.88 0 0 0 1.3 1.8"/>
<path d="M122.8 237h.2M122.9 236.9v.2M123.5 235.2a1.88 1.88 0 0 1 1.3 1.8 1.88 1.88 0 0 1-1.3 1.8M130.2 229.2l-.9 2M132.1 229.2h-1l-.1 .8a.72 .72 0 0 1 1.1 0 .72 .72 0 0 1-.1 1.1 .72 .72 0 0 1-1.1-.3M133 231l-.2 .1 .2 .1v-.1M134.9 229.2h-.9l-.1 .8a.72 .72 0 0 1 1.1 0 .72 .72 0 0 1-.1 1.1 .72 .72 0 0 1-1.1-.3M99 241.1h9.4l1.6-.1 .3 .1h.8"/>
<circle cx="129.7" cy="230.2" r=".67"/>
</g>
<path d="M133.3 38.2h73.7M133.3 43.1h73.7M133.3 48h73.7M133.3 52.9h73.7M133.3 57.8h73.7M133.3 62.7h73.7M133.3 67.5h73.7M133.3 72.4h73.7" fill="none" stroke="#231f20" stroke-width=".2"/>
<path d="M93.3 6.5h17M117.1 6.5h12M135.8 6.5h17.8" fill="none" stroke="#bd238f" stroke-width=".2"/>
<text font-size="4.9" fill="#bd238f" x="9.1" y="31.9">MECHANICAL DRAWING</text>
<g font-size="3.5" fill="#231f20">
<text x="136.5" y="197">Recommended PCB Layout</text>
<text x="151" y="201.3">Top View</text>
</g>
<g font-size="3.2" fill="#bd238f">
<text x="8.9" y="14.3">SAME SKY | MODEL: PJ-051AH | DESCRIPTION: DC POWER JACK</text>
<text x="165.2" y="14.3">date 09/12/2024 | page 2 of 3</text>
</g>
<g font-size="3" fill="#231f20">
<text x="195.4" y="231.8">1</text>
<text x="195.4" y="236">3</text>
<text x="195.4" y="240.3">2</text>
</g>
<g font-size="2.8" fill="#63676b">
<text x="63.5" y="6.1">Additional Resources:</text>
<text x="113.3" y="6.1">|</text>
<text x="132.1" y="6.1">|</text>
</g>
<g font-size="2.8" fill="#bd238f">
<text x="93.3" y="6.1">Product Page</text>
<text x="117.1" y="6.1">3D Model</text>
<text x="135.8" y="6.1">PCB Footprint</text>
</g>
<g font-size="2.8" fill="#231f20">
<text x="8.9" y="40.2">units: mm</text>
<text x="134.8" y="41.7">DESCRIPTION</text>
<text x="161.1" y="41.7">MATERIAL</text>
<text x="183.4" y="41.7">PLATING</text>
<text x="8.9" y="43.6">tolerance:</text>
<text x="8.9" y="47">X.X ±0.2 mm</text>
<text x="134.8" y="46.6">center pin</text>
<text x="161.1" y="46.6">copper</text>
<text x="183.4" y="46.6">nickel</text>
<text x="8.9" y="50.4">X.XX ±0.1 mm</text>
<text x="8.9" y="53.8">X.XXX ±0.05 mm</text>
<text x="134.8" y="51.5">terminal 1</text>
<text x="161.1" y="51.5">brass</text>
<text x="183.4" y="51.5">silver over nickel</text>
<text x="8.9" y="57.1">PCB: ±0.05 mm</text>
<text x="134.8" y="56.4">terminal 2</text>
<text x="161.1" y="56.4">copper alloy</text>
<text x="183.4" y="56.4">silver over nickel</text>
<text x="8.9" y="60.5">unless otherwise specif</text>
<text x="37.7" y="60.5">ied</text>
<text x="134.8" y="61.2">terminal 3</text>
<text x="161.1" y="61.2">brass</text>
<text x="183.4" y="61.2">silver over nickel</text>
<text x="134.8" y="66.1">shield</text>
<text x="134.8" y="71">housing</text>
<text x="161.1" y="66.1">brass</text>
<text x="161.1" y="71">PBT (UL94V-0)</text>
<text x="183.4" y="66.1">nickel</text>
<text x="183.4" y="71">black</text>
<text x="154.7" y="236">SCHEMATIC</text>
<text x="95.2" y="252">Jack Insertion Depth: 8.2 mm</text>
<text x="104.9" y="248.6">MATING PLUG</text>
<text x="155.9" y="251.4">Center Pin</text>
<text x="158.6" y="246.3">Model</text>
<text x="181.8" y="246.3">PJ-051AH</text>
<text x="182.4" y="251.4">Ø2.0 mm</text>
<text x="94.1" y="269">sameskydevices.com</text>
</g>
</svg>
